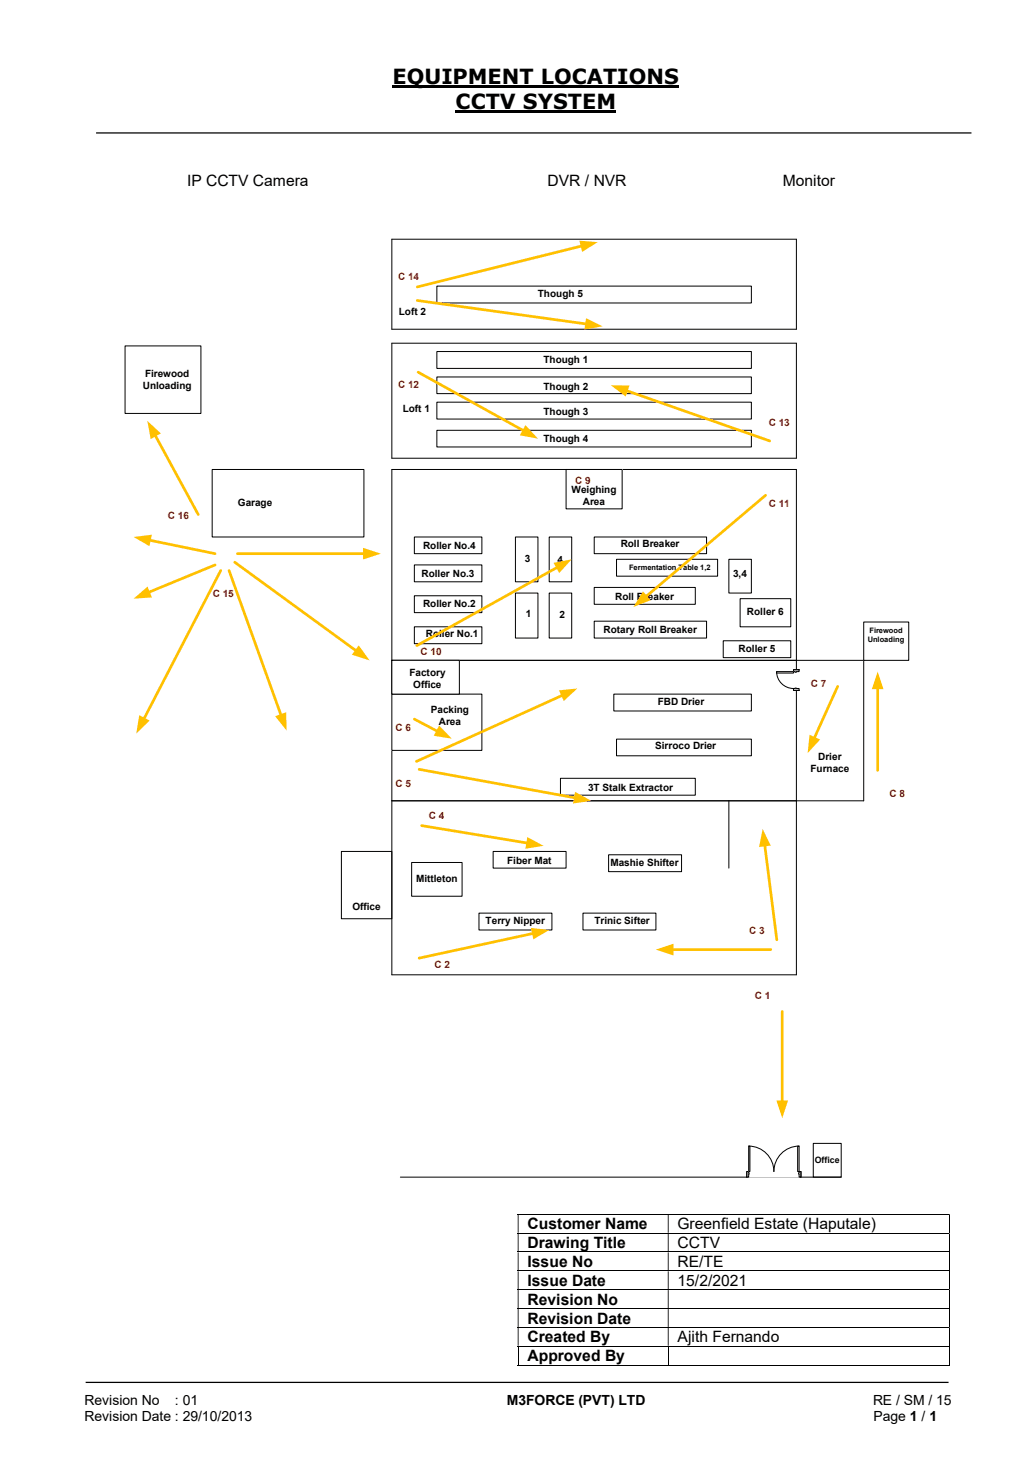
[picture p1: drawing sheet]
<svg xmlns="http://www.w3.org/2000/svg" width="210mm" height="297mm" viewBox="0 0 210 297" stroke-linecap="round" stroke-linejoin="round" font-family="sans-serif">
<path d="M79.7 17.5h58.2M92.5 22.6h32.6" fill="none" stroke="#000" stroke-width=".42"/>
<path d="M19.5 27h177.8M17.4 280.8h175.3" fill="none" stroke="#000" stroke-width=".25"/>
<g fill="none" stroke="#000" stroke-width=".2">
<path d="M105.2 246.7h87.6M105.2 250.5h87.6M105.2 254.3h87.6M105.2 258.2h87.6M192.9 246.8v3.6M192.9 250.6v3.7M192.9 254.4v3.7M192.9 258.3v3.6M105.2 262h87.6M105.2 265.9h87.6M105.2 269.7h87.6M105.2 273.5h87.6"/>
<path d="M105.2 277.3h30.4M105.2 273.6v3.8M135.7 273.6v3.8M135.8 277.3h57M192.9 262.1v3.7M192.9 265.9v3.7M192.9 269.7v3.7M192.9 273.6v3.8"/>
</g>
<g fill="#000">
<path d="M192.8 246.6h.2v.2h-.2zM105.2 246.8h.1v3.6h-.1zM135.6 246.8h.2v3.6h-.2z" fill-rule="evenodd"/>
<path d="M192.8 250.4h.2v.2h-.2zM105.2 250.6h.1v3.7h-.1zM135.6 250.6h.2v3.7h-.2z" fill-rule="evenodd"/>
<path d="M192.8 254.3h.2v.1h-.2zM105.2 254.4h.1v3.7h-.1zM135.6 254.4h.2v3.7h-.2z" fill-rule="evenodd"/>
<path d="M192.8 258.1h.2v.2h-.2zM105.2 258.3h.1v3.6h-.1zM135.6 258.3h.2v3.6h-.2z" fill-rule="evenodd"/>
<path d="M192.8 261.9h.2v.2h-.2zM105.2 262.1h.1v3.7h-.1zM135.6 262.1h.2v3.7h-.2z" fill-rule="evenodd"/>
<path d="M192.8 265.8h.2v.1h-.2zM105.2 265.9h.1v3.7h-.1zM135.6 265.9h.2v3.7h-.2z" fill-rule="evenodd"/>
<path d="M192.8 269.6h.2v.1h-.2zM105.2 269.7h.1v3.7h-.1zM135.6 269.7h.2v3.7h-.2z" fill-rule="evenodd"/>
</g>
<path d="M192.8 273.4h.2v.2h-.2zM192.8 277.2h.2v.2h-.2z" fill="#000"/>
<path d="M165.2 232.3h5.7v6.8h-5.7z" fill="#fff"/>
<path d="M161.8 134.2h13.6M148 162.7v13.7M81.3 239.1h89.6M165.2 232.3h5.7v6.8h-5.7z" fill="none" stroke="#000" stroke-width=".2"/>
<path d="M175.4 126.4h9.2v7.8h-9.2z" fill="#fff"/>
<path d="M175.4 126.4h9.2v7.8h-9.2zM175.4 134.2v28.5h-13.6" fill="none" stroke="#000" stroke-width=".2"/>
<path d="M69.3 173h10.3v13.6h-10.3z" fill="#fff"/>
<path d="M69.3 173h10.3v13.6h-10.3z" fill="none" stroke="#000" stroke-width=".2"/>
<path d="M170.1 139.4l-4.7 10.6" fill="none" stroke="#ffc000" stroke-width=".55"/>
<path d="M164.4 149.3l2.2 .9-2.6 2.8z" fill="#ffc000"/>
<path d="M79.6 48.6h82.2v18.3h-82.2zM79.6 69.7h82.2v23.4h-82.2zM79.6 95.4h82.2v102.6h-82.2zM79.6 134.2h82.2M79.6 162.7h82.2" fill="none" stroke="#000" stroke-width=".2"/>
<path d="M100.2 173h14.8v3.4h-14.8z" fill="#fff"/>
<path d="M100.2 173h14.8v3.4h-14.8z" fill="none" stroke="#000" stroke-width=".2"/>
<path d="M83.6 175.2h10.3v6.9h-10.3z" fill="#fff"/>
<path d="M83.6 175.2h10.3v6.9h-10.3z" fill="none" stroke="#000" stroke-width=".2"/>
<path d="M118.4 185.5h14.8v3.4h-14.8z" fill="#fff"/>
<path d="M118.4 185.5h14.8v3.4h-14.8z" fill="none" stroke="#000" stroke-width=".2"/>
<path d="M97.3 185.5h14.8v3.4h-14.8z" fill="#fff"/>
<path d="M97.3 185.5h14.8v3.4h-14.8z" fill="none" stroke="#000" stroke-width=".2"/>
<path d="M123.6 173.7h14.8v3.4h-14.8z" fill="#fff"/>
<path d="M123.6 173.7h14.8v3.4h-14.8z" fill="none" stroke="#000" stroke-width=".2"/>
<path d="M125.2 150.2h27.4v3.3h-27.4z" fill="#fff"/>
<path d="M125.2 150.2h27.4v3.3h-27.4z" fill="none" stroke="#000" stroke-width=".2"/>
<path d="M124.7 141h27.9v3.4h-27.9z" fill="#fff"/>
<path d="M124.7 141h27.9v3.4h-27.9z" fill="none" stroke="#000" stroke-width=".2"/>
<path d="M79.6 141h18.3v11.4h-18.3z" fill="#fff"/>
<path d="M79.6 141h18.3v11.4h-18.3z" fill="none" stroke="#000" stroke-width=".2"/>
<path d="M79.6 134.2h13.7v6.8h-13.7z" fill="#fff"/>
<path d="M79.6 134.2h13.7v6.8h-13.7z" fill="none" stroke="#000" stroke-width=".2"/>
<path d="M113.8 158.1h27.4v3.4h-27.4z" fill="#fff"/>
<path d="M113.8 158.1h27.4v3.4h-27.4z" fill="none" stroke="#000" stroke-width=".2"/>
<path d="M84.2 121h13.7v3.5h-13.7z" fill="#fff"/>
<path d="M84.2 121h13.7v3.5h-13.7z" fill="none" stroke="#000" stroke-width=".2"/>
<path d="M84.2 114.8h13.7v3.4h-13.7z" fill="#fff"/>
<path d="M84.2 114.8h13.7v3.4h-13.7z" fill="none" stroke="#000" stroke-width=".2"/>
<path d="M84.2 109.1h13.7v3.4h-13.7z" fill="#fff"/>
<path d="M84.2 109.1h13.7v3.4h-13.7z" fill="none" stroke="#000" stroke-width=".2"/>
<path d="M104.7 109.1h4.6v9.1h-4.6z" fill="#fff"/>
<path d="M104.7 109.1h4.6v9.1h-4.6z" fill="none" stroke="#000" stroke-width=".2"/>
<path d="M84.2 127.3h13.7v3.5h-13.7z" fill="#fff"/>
<path d="M84.2 127.3h13.7v3.5h-13.7z" fill="none" stroke="#000" stroke-width=".2"/>
<path d="M111.5 120.5h4.6v9.1h-4.6z" fill="#fff"/>
<path d="M111.5 120.5h4.6v9.1h-4.6z" fill="none" stroke="#000" stroke-width=".2"/>
<path d="M104.7 120.5h4.6v9.1h-4.6z" fill="#fff"/>
<path d="M104.7 120.5h4.6v9.1h-4.6z" fill="none" stroke="#000" stroke-width=".2"/>
<path d="M111.5 109.1h4.6v9.1h-4.6z" fill="#fff"/>
<path d="M111.5 109.1h4.6v9.1h-4.6z" fill="none" stroke="#000" stroke-width=".2"/>
<path d="M120.7 126.2h22.8v3.4h-22.8z" fill="#fff"/>
<path d="M120.7 126.2h22.8v3.4h-22.8z" fill="none" stroke="#000" stroke-width=".2"/>
<path d="M125.2 113.6h20.6v3.5h-20.6z" fill="#fff"/>
<path d="M125.2 113.6h20.6v3.5h-20.6z" fill="none" stroke="#000" stroke-width=".2"/>
<path d="M120.7 109.1h22.8v3.4h-22.8z" fill="#fff"/>
<path d="M120.7 109.1h22.8v3.4h-22.8z" fill="none" stroke="#000" stroke-width=".2"/>
<path d="M148 113.6h4.6v6.9h-4.6z" fill="#fff"/>
<path d="M148 113.6h4.6v6.9h-4.6z" fill="none" stroke="#000" stroke-width=".2"/>
<path d="M115 95.4h11.4v8h-11.4z" fill="#fff"/>
<path d="M115 95.4h11.4v8h-11.4z" fill="none" stroke="#000" stroke-width=".2"/>
<path d="M43.1 95.4h30.8v13.7h-30.8z" fill="#fff"/>
<path d="M43.1 95.4h30.8v13.7h-30.8z" fill="none" stroke="#000" stroke-width=".2"/>
<path d="M150.3 121.6h10.3v5.7h-10.3z" fill="#fff"/>
<path d="M150.3 121.6h10.3v5.7h-10.3z" fill="none" stroke="#000" stroke-width=".2"/>
<path d="M146.9 130.2h13.7v3.4h-13.7z" fill="#fff"/>
<path d="M146.9 130.2h13.7v3.4h-13.7z" fill="none" stroke="#000" stroke-width=".2"/>
<path d="M88.7 87.4h63.9v3.4h-63.9z" fill="#fff"/>
<path d="M88.7 87.4h63.9v3.4h-63.9z" fill="none" stroke="#000" stroke-width=".2"/>
<path d="M88.7 81.7h63.9v3.4h-63.9z" fill="#fff"/>
<path d="M88.7 81.7h63.9v3.4h-63.9z" fill="none" stroke="#000" stroke-width=".2"/>
<path d="M88.7 76.6h63.9v3.4h-63.9z" fill="#fff"/>
<path d="M88.7 76.6h63.9v3.4h-63.9z" fill="none" stroke="#000" stroke-width=".2"/>
<path d="M88.7 58.1h63.9v3.5h-63.9z" fill="#fff"/>
<path d="M88.7 58.1h63.9v3.5h-63.9z" fill="none" stroke="#000" stroke-width=".2"/>
<path d="M25.4 70.3h15.4v13.7h-15.4z" fill="#fff"/>
<path d="M25.4 70.3h15.4v13.7h-15.4z" fill="none" stroke="#000" stroke-width=".2"/>
<path d="M88.7 71.4h63.9v3.4h-63.9z" fill="#fff"/>
<path d="M88.7 71.4h63.9v3.4h-63.9z" fill="none" stroke="#000" stroke-width=".2"/>
<path d="M120.7 119.3h20.5v3.5h-20.5z" fill="#fff"/>
<path d="M120.7 119.3h20.5v3.5h-20.5z" fill="none" stroke="#000" stroke-width=".2"/>
<path d="M84.2 146.1l4.7 2.5" fill="none" stroke="#ffc000" stroke-width=".55"/>
<path d="M89.2 147.4l2.6 2.7-3.7-.6z" fill="#ffc000"/>
<path d="M155.3 171.6l2.5 19.3" fill="none" stroke="#ffc000" stroke-width=".55"/>
<path d="M154.9 168.4l1.6 3.4-2.3 .3z" fill="#ffc000"/>
<path d="M108.4 189.6l-23.3 5" fill="none" stroke="#ffc000" stroke-width=".55"/>
<path d="M107.8 188.5l3.7 .4-3.2 1.9z" fill="#ffc000"/>
<path d="M85.6 167.7l21.6 3.6" fill="none" stroke="#ffc000" stroke-width=".55"/>
<path d="M107.1 170.1l3.3 1.7-3.7 .6z" fill="#ffc000"/>
<path d="M136.5 192.9h20" fill="none" stroke="#ffc000" stroke-width=".55"/>
<path d="M133.2 192.9l3.6-1.2v2.4z" fill="#ffc000"/>
<path d="M85.1 156.3l31.8 5.8" fill="none" stroke="#ffc000" stroke-width=".55"/>
<path d="M116.8 160.9l3.3 1.8-3.7 .5z" fill="#ffc000"/>
<path d="M114.3 141.2l-29.7 13.5" fill="none" stroke="#ffc000" stroke-width=".55"/>
<path d="M113.5 140.3l3.8-.4-2.8 2.5z" fill="#ffc000"/>
<path d="M151.7 238h11v1.1h-11z" fill="#fff"/>
<path d="M151.7 238h11v1.1h-11z" fill="none" stroke="#fff" stroke-width=".2"/>
<path d="M162.3 238v1.1h.4v-1.1zM151.7 238h.4v1.1h-.4z" fill-rule="evenodd" fill="#fff"/>
<path d="M152.1 238.3v-.3h-.4v1.1h.4v-.6M162.3 238.3v-.3h.4v1.1h-.4v-.6" fill="none" stroke="#000" stroke-width=".2"/>
<path d="M162.2 238.3l.1 .2zM152.1 238.3v.2z" fill-rule="evenodd" fill="#fff"/>
<path d="M151.7 238v1.1M152.1 232.8a5.1 5.1 0 0 1 5.1 5.2 5.2 5.2 0 0 1 5.1-5.2M152.1 238.3v.2M162.3 238.3v.2M162.7 238v1.1" fill="none" stroke="#000" stroke-width=".2"/>
<path d="M152.1 232.8h.2v5.2h-.2z" fill="#fff"/>
<path d="M152.1 232.8h.2v5.2h-.2z" fill="none" stroke="#000" stroke-width=".2"/>
<path d="M162 232.8h.3v5.2h-.3z" fill="#fff"/>
<path d="M162 232.8h.3v5.2h-.3z" fill="none" stroke="#000" stroke-width=".2"/>
<path d="M158.9 205.5v18.4" fill="none" stroke="#ffc000" stroke-width=".55"/>
<path d="M157.7 223.6h2.4l-1.2 3.6z" fill="#ffc000"/>
<path d="M161.1 136.1h1.2v4.2h-1.2z" fill="#fff"/>
<path d="M161.1 136.1h1.2v4.2h-1.2z" fill="none" stroke="#fff" stroke-width=".2"/>
<path d="M161.2 136.1v.3h1.1v-.3zM161.2 139.9h1.1v.4h-1.1z" fill-rule="evenodd" fill="#fff"/>
<path d="M161.5 136.4h-.3v-.3h1.1v.3h-.5M161.5 139.9h-.3v.4h1.1v-.4h-.5" fill="none" stroke="#000" stroke-width=".2"/>
<path d="M161.5 136.4v.2h.3v-.2zM161.5 139.8l.3 .1z" fill-rule="evenodd" fill="#fff"/>
<path d="M157.7 136.4a3.4 3.4 0 0 0 3.5 3.5M161.2 136.1h1.1M161.5 136.4v.2h.3v-.2M161.5 139.9h.3M161.2 140.3h1.1" fill="none" stroke="#000" stroke-width=".2"/>
<path d="M157.7 136.4h3.5v.3h-3.5z" fill="#fff"/>
<path d="M157.7 136.4h3.5v.3h-3.5z" fill="none" stroke="#000" stroke-width=".2"/>
<path d="M48.2 112.5h25.8" fill="none" stroke="#ffc000" stroke-width=".55"/>
<path d="M73.7 111.3l3.6 1.2-3.6 1.2z" fill="#ffc000"/>
<path d="M47.7 114.2l24.7 18" fill="none" stroke="#ffc000" stroke-width=".55"/>
<path d="M72.9 131.1l2.2 3.1-3.6-1.2z" fill="#ffc000"/>
<path d="M30.3 109.7l13.4 2.8" fill="none" stroke="#ffc000" stroke-width=".55"/>
<path d="M27.1 109.1l3.8-.5-.5 2.4z" fill="#ffc000"/>
<path d="M31.5 88.4l8.8 16.1" fill="none" stroke="#ffc000" stroke-width=".55"/>
<path d="M29.9 85.5l2.8 2.6-2.1 1.1z" fill="#ffc000"/>
<path d="M155.5 100.6l-24.4 20.6" fill="none" stroke="#ffc000" stroke-width=".55"/>
<path d="M130.6 120.1l1.6 1.8-3.5 1.4z" fill="#ffc000"/>
<path d="M113.2 115.2l-28.5 15.9" fill="none" stroke="#ffc000" stroke-width=".55"/>
<path d="M112.4 114.3l3.7-.7-2.5 2.8z" fill="#ffc000"/>
<path d="M84.9 75.6l21.5 11.9" fill="none" stroke="#ffc000" stroke-width=".55"/>
<path d="M106.7 86.4l2.6 2.7-3.7-.7z" fill="#ffc000"/>
<path d="M127.2 79.3l29.1 10.3" fill="none" stroke="#ffc000" stroke-width=".55"/>
<path d="M124.1 78.3h3.7l-.7 2.3z" fill="#ffc000"/>
<path d="M118.2 50l-33.4 8.3" fill="none" stroke="#ffc000" stroke-width=".55"/>
<path d="M117.7 48.9l3.7 .3-3.2 2z" fill="#ffc000"/>
<path d="M84.8 61l34.4 4.8" fill="none" stroke="#ffc000" stroke-width=".55"/>
<path d="M119 64.6l3.4 1.7-3.7 .7z" fill="#ffc000"/>
<path d="M46.5 115.9l10.6 29.5" fill="none" stroke="#ffc000" stroke-width=".55"/>
<path d="M55.9 145.5l2.2-.8 .1 3.7z" fill="#ffc000"/>
<path d="M44.8 115.9l-15.6 30.2" fill="none" stroke="#ffc000" stroke-width=".55"/>
<path d="M28.3 145.3l2.1 1.1-2.7 2.6z" fill="#ffc000"/>
<path d="M43.7 114.8l-13.6 5.6" fill="none" stroke="#ffc000" stroke-width=".55"/>
<path d="M27.1 121.6l2.9-2.4 .9 2.2z" fill="#ffc000"/>
<path d="M178.3 139.7v16.8" fill="none" stroke="#ffc000" stroke-width=".55"/>
<path d="M178.3 136.4l1.2 3.6h-2.4z" fill="#ffc000"/>
<g font-size="4.2">
<text x="79.7" y="17">EQUIPMENT LOCATIONS</text>
<text x="92.5" y="22.1">CCTV SYSTEM</text>
</g>
<g font-size="3.2">
<text x="38" y="37.7">IP CCTV Camera</text>
<text x="111.2" y="37.7">DVR / NVR</text>
<text x="159" y="37.7">Monitor</text>
<text x="107.1" y="249.8">Customer Name</text>
<text x="137.6" y="249.8">Greenfield Estate (Haputale)</text>
<text x="107.1" y="253.6">Drawing Title</text>
<text x="107.1" y="257.4">Issue No</text>
<text x="137.6" y="253.6">CCTV</text>
<text x="137.6" y="257.4">RE/TE</text>
<text x="107.1" y="261.2">Issue Date</text>
<text x="137.6" y="261.2">15/2/2021</text>
<text x="107.1" y="265">Revision No</text>
<text x="107.1" y="268.9">Revision Date</text>
<text x="107.1" y="272.7">Created By</text>
<text x="137.6" y="272.7">Ajith Fernando</text>
<text x="107.1" y="276.6">Approved By</text>
</g>
<g font-size="2.8">
<text x="17.1" y="285.4">Revision No</text>
<text x="35.5" y="285.4">: 01</text>
<text x="102.9" y="285.4">M3FORCE (PVT) LTD</text>
<text x="177.3" y="285.4">RE / SM / 15</text>
<text x="17.1" y="288.7">Revision Date : 29/10/2013</text>
<text x="177.4" y="288.7">Page 1 / 1</text>
</g>
<g font-size="2" fill="#c00000">
<text x="80.9" y="56.9">C 14</text>
<text x="80.9" y="78.9">C 12</text>
<text x="156.2" y="86.6">C 13</text>
<text x="116.8" y="98.3">C 9</text>
<text x="34.1" y="105.4">C 16</text>
<text x="156.2" y="103.1">C 11</text>
<text x="43.2" y="121.3">C 15</text>
<text x="85.4" y="133.1">C 10</text>
<text x="164.7" y="139.6">C 7</text>
<text x="80.3" y="148.5">C 6</text>
<text x="80.3" y="159.9">C 5</text>
<text x="180.7" y="161.9">C 8</text>
<text x="87.1" y="166.5">C 4</text>
<text x="152.1" y="189.8">C 3</text>
<text x="88.3" y="196.6">C 2</text>
<text x="153.3" y="202.9">C 1</text>
</g>
<g font-size="2">
<text x="81" y="64.1">Loft 2</text>
<text x="109.3" y="60.2">Though 5</text>
<text x="29.5" y="76.5">Firewood</text>
<text x="110.4" y="73.7">Though 1</text>
<text x="29" y="79">Unloading</text>
<text x="81.8" y="83.8">Loft 1</text>
<text x="110.4" y="79.2">Though 2</text>
<text x="110.4" y="89.7">Though 4</text>
<text x="110.4" y="84.4">Though 3</text>
<text x="116.1" y="100.1">Weighing</text>
<text x="48.3" y="102.8">Garage</text>
<text x="118.4" y="102.5">Area</text>
<text x="85.9" y="111.6">Roller No.4</text>
<text x="126.1" y="111.2">Roll Breaker</text>
<text x="85.6" y="117.3">Roller No.3</text>
<text x="106.6" y="114.2">3</text>
<text x="113.2" y="114.4">4</text>
<text x="148.9" y="117.3">3,4</text>
<text x="85.9" y="123.4">Roller No.2</text>
<text x="106.8" y="125.4">1</text>
<text x="113.6" y="125.6">2</text>
<text x="125" y="121.8">Roll Breaker</text>
<text x="151.7" y="124.9">Roller 6</text>
<text x="86.5" y="129.4">Roller No.1</text>
<text x="122.6" y="128.7">Rotary Roll Breaker</text>
<text x="83.2" y="137.3">Factory</text>
<text x="150" y="132.5">Roller 5</text>
<text x="83.9" y="139.8">Office</text>
<text x="133.6" y="143.3">FBD Drier</text>
<text x="87.5" y="144.9">Packing</text>
<text x="89.2" y="147.4">Area</text>
<text x="133.1" y="152.2">Sirroco Drier</text>
<text x="166.2" y="154.3">Drier</text>
<text x="119.5" y="160.6">3T Stalk Extractor</text>
<text x="164.6" y="156.8">Furnace</text>
<text x="84.5" y="179.2">Mittleton</text>
<text x="103" y="175.5">Fiber Mat</text>
<text x="124" y="176">Mashie Shifter</text>
<text x="71.6" y="185">Office</text>
<text x="98.6" y="187.8">Terry Nipper</text>
<text x="120.7" y="187.8">Trinic Sifter</text>
</g>
<text font-size="1.8" x="165.5" y="236.2">Office</text>
<g font-size="1.5">
<text x="127.8" y="115.8">Fermentation Table 1,2</text>
<text x="176.3" y="130.4">Unloading</text>
<text x="176.6" y="128.6">Firewood</text>
</g>
</svg>
